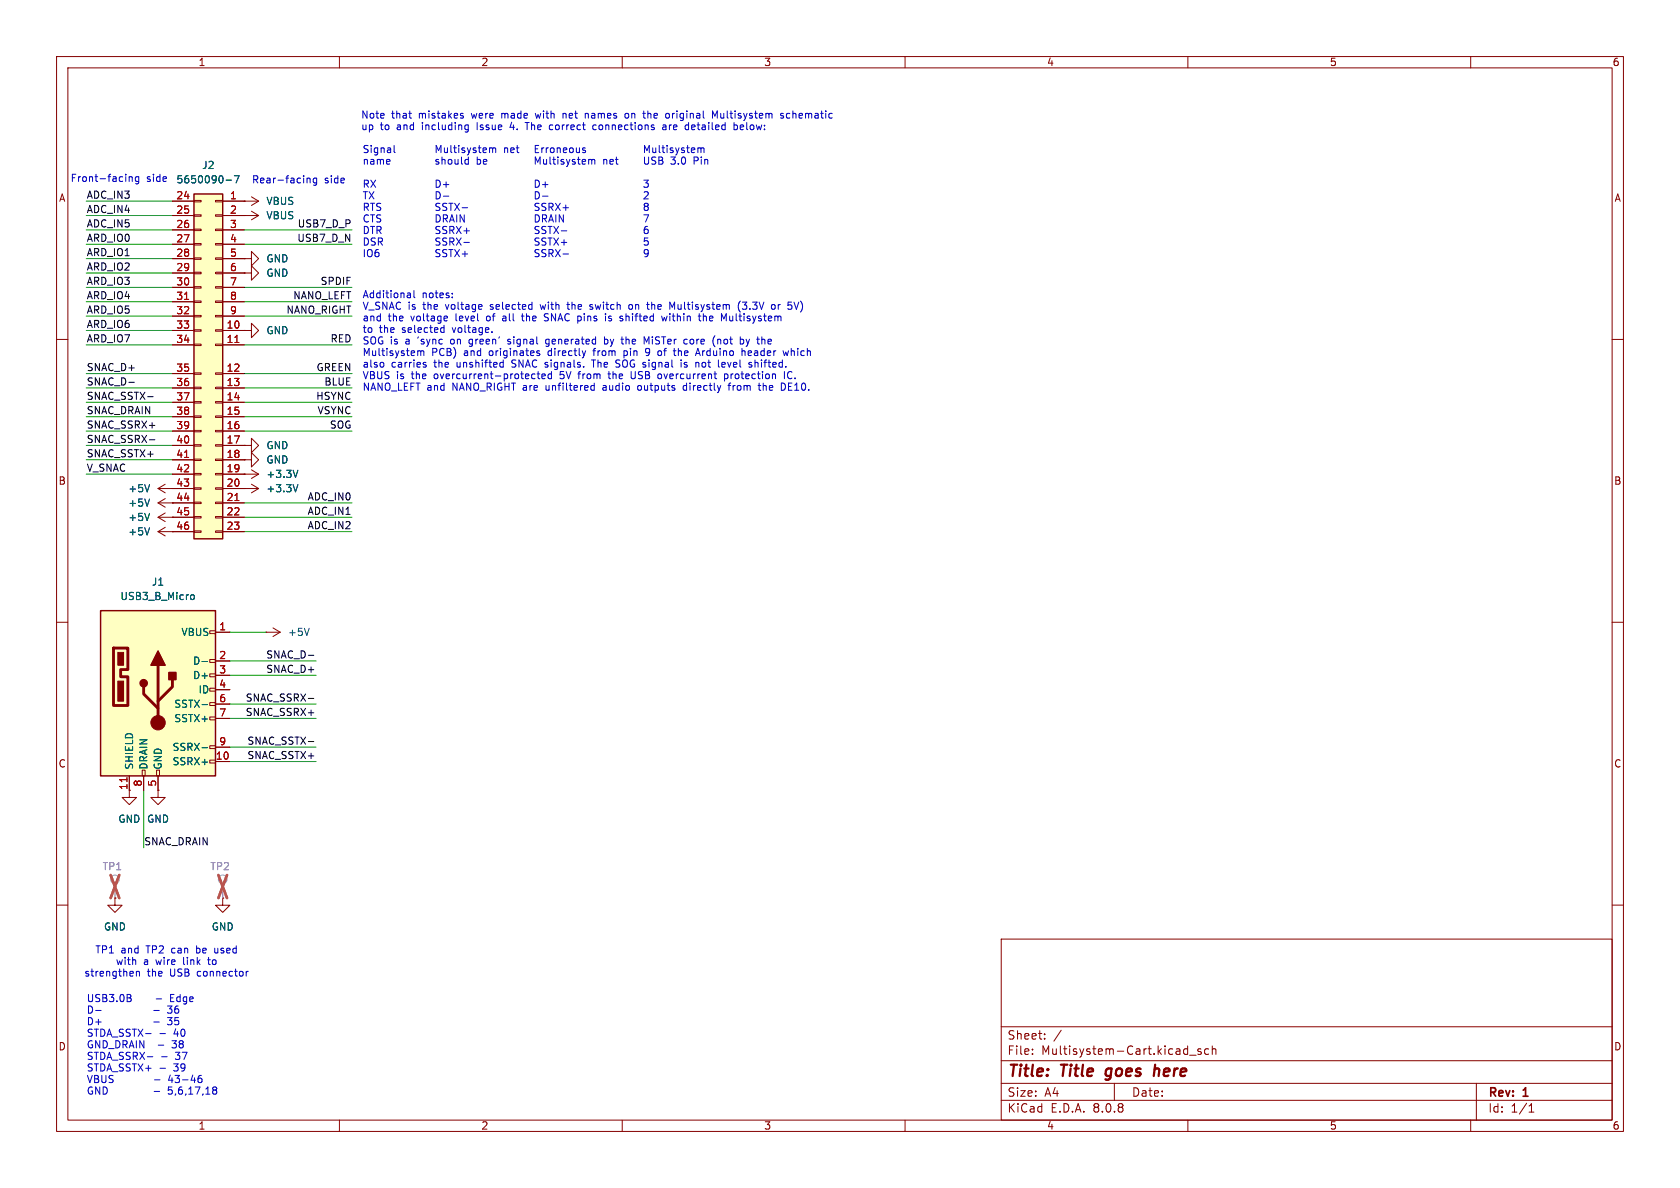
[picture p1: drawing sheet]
<svg xmlns="http://www.w3.org/2000/svg" width="297mm" height="210mm" viewBox="0 0 297 210" stroke-linecap="round" stroke-linejoin="round" font-family="sans-serif">
<g fill="none" stroke="#840000" stroke-width=".18">
<path d="M10 10h277v190h-277zM12 12h273v186h-273zM60 10v2M110 10v2M160 10v2M210 10v2M260 10v2M10 60h2M285 60h2M10 110h2M285 110h2M10 160h2"/>
<path d="M177 166h108v32h-108zM285 160h2M60 198v2M110 198v2M160 198v2M177 194.5h108M177 191.5h108M177 187.5h108M177 181.5h108M182.5 186.3v.1M182.5 185.5v.1M184.7 183.6v.1"/>
<path d="M184.7 182.8v.1M187.6 182.1l-1.3 2M197 191.5v3M210 198v2M210.3 186.5h1.2M212.3 185.5l-.3-.1-.3 .2 .1 .2 .5 .2v.3h-.6M213.7 185.5l-.5-.1-.2 .3v.4l.1 .2h.6M214.3 185.5l.2-.1 .4 .1 .1 .9M214.3 184.9v1.5M260 198v2M261 191.5v6.5M270.3 196.6h.9"/>
<path d="M270.3 195.5l.4-.4v1.5"/>
</g>
<path d="M195.4 190.8l.2 .1M195.5 189.3v.7M204.2 188.2l-.2 2M204.9 189a.57 .57 0 0 0-.8 .1M205 189.2l-.2 1" fill="none" stroke="#840000" stroke-width=".4"/>
<path d="M34.3 34.3h5.1v61h-5.1z" fill="#ffffc2"/>
<g fill="none" stroke="#840000" stroke-width=".18">
<path d="M30.5 35.6h3.8M30.5 38.1h3.8M34.3 38h1.3v.2h-1.3zM34.3 35.4h1.3v.3h-1.3zM38.1 38h1.3v.2h-1.3zM38.1 35.4h1.3v.3h-1.3zM39.4 35.6h3.8M39.4 38.1h3.8M30.5 58.4h3.8M30.5 40.6h3.8M30.5 43.2h3.8M30.5 45.7h3.8"/>
<path d="M30.5 48.3h3.8M30.5 50.8h3.8M30.5 53.3h3.8M30.5 55.9h3.8M34.3 58.3h1.3v.2h-1.3zM34.3 55.8h1.3v.2h-1.3zM34.3 53.2h1.3v.3h-1.3zM34.3 50.7h1.3v.2h-1.3zM34.3 48.1h1.3v.3h-1.3zM34.3 45.6h1.3v.2h-1.3zM34.3 43.1h1.3v.2h-1.3zM34.3 40.5h1.3v.3h-1.3z"/>
<path d="M38.1 58.3h1.3v.2h-1.3zM38.1 55.8h1.3v.2h-1.3zM38.1 53.2h1.3v.3h-1.3zM38.1 50.7h1.3v.2h-1.3zM38.1 48.1h1.3v.3h-1.3zM38.1 45.6h1.3v.2h-1.3zM38.1 43.1h1.3v.2h-1.3zM38.1 40.5h1.3v.3h-1.3zM39.4 58.4h3.8M39.4 40.6h3.8M39.4 43.2h3.8M39.4 45.7h3.8"/>
<path d="M39.4 48.3h3.8M39.4 50.8h3.8M39.4 53.3h3.8M39.4 55.9h3.8M43.2 45.7h1.2v1.3l1.3-1.3-1.3-1.2v1.2M43.2 45.7h.1M30.5 61h3.8M30.5 66h3.8M30.5 68.6h3.8M30.5 71.1h3.8M30.5 73.7h3.8M30.5 76.2h3.8"/>
<path d="M30.5 78.7h3.8M34.3 78.6h1.3v.3h-1.3zM34.3 76.1h1.3v.2h-1.3zM34.3 73.5h1.3v.3h-1.3zM34.3 71h1.3v.2h-1.3zM34.3 68.5h1.3v.2h-1.3zM34.3 65.9h1.3v.3h-1.3zM34.3 60.8h1.3v.3h-1.3zM38.1 78.6h1.3v.3h-1.3zM38.1 76.1h1.3v.2h-1.3zM38.1 73.5h1.3v.3h-1.3zM38.1 71h1.3v.2h-1.3z"/>
<path d="M38.1 68.5h1.3v.2h-1.3zM38.1 65.9h1.3v.3h-1.3zM38.1 60.8h1.3v.3h-1.3zM39.4 61h3.8M39.4 66h3.8M39.4 68.6h3.8M39.4 71.1h3.8M39.4 73.7h3.8M39.4 76.2h3.8M39.4 78.7h3.8M27.9 88.9h6.4M27.9 94h6.4"/>
<path d="M27.9 88.9l1.3 .8M27.9 94l1.3 .7M29.2 88.1l-1.3 .8M29.2 93.2l-1.3 .8M30.5 88.9h.1M30.5 94h.1M30.5 81.3h3.8M30.5 83.8h3.8M30.5 86.4h3.8M30.5 91.4h3.8M34.3 93.9h1.3v.2h-1.3zM34.3 91.3h1.3v.3h-1.3z"/>
<path d="M34.3 88.8h1.3v.2h-1.3zM34.3 86.2h1.3v.3h-1.3zM34.3 83.7h1.3v.2h-1.3zM34.3 81.2h1.3v.2h-1.3zM38.1 93.9h1.3v.2h-1.3zM38.1 91.3h1.3v.3h-1.3zM38.1 88.8h1.3v.2h-1.3zM38.1 86.2h1.3v.3h-1.3zM38.1 83.7h1.3v.2h-1.3zM38.1 81.2h1.3v.2h-1.3zM39.4 81.3h3.8M39.4 83.8h3.8"/>
<path d="M39.4 86.4h3.8M39.4 88.9h3.8M39.4 91.4h3.8M39.4 94h3.8M22.9 139.7v1.3h1.2l-1.2 1.2-1.3-1.2h1.3M27.9 139.7v1.3h1.3l-1.3 1.2-1.2-1.2h1.2M27.9 139.7h.1"/>
</g>
<path d="M34.3 34.3h5.1v61h-5.1z" fill="none" stroke="#840000" stroke-width=".25"/>
<path d="M32.6 52.9h.8M41.5 60.5h.7M32.6 80.9h.8M41.5 88.5h.7" fill="none" stroke="#a90000" stroke-width=".18"/>
<path d="M40 31.8h.9M41.4 31.1h.9l-.6 1.2M26.4 88.2l-.4 1.3M26.4 93.3l-.4 1.3" fill="none" stroke="#006464" stroke-width=".18"/>
<path d="M17.8 108h20.3v29.2h-20.3z" fill="#ffffc2"/>
<g fill="none" stroke="#840000" stroke-width=".18">
<path d="M30.5 38.1h3.8M30.5 35.6h3.8M39.4 38.1h6.3M39.4 35.6h6.3M43.2 38.1h.1M43.2 35.6h.1M44.4 37.3l1.3 .8M44.4 34.8l1.3 .8M45.7 38.1l-1.3 .8M45.7 35.6l-1.3 .7M30.5 58.4h3.8M30.5 40.6h3.8"/>
<path d="M30.5 43.2h3.8M30.5 45.7h3.8M30.5 48.3h3.8M30.5 50.8h3.8M30.5 53.3h3.8M30.5 55.9h3.8M39.4 58.4h3.8M39.4 40.6h3.8M39.4 43.2h3.8M39.4 45.7h3.8M39.4 48.3h3.8M39.4 50.8h3.8"/>
<path d="M39.4 53.3h3.8M39.4 55.9h3.8M43.2 58.4h1.2v1.3l1.3-1.3-1.3-1.2v1.2M43.2 58.4h.1M43.2 48.3h1.2v1.2l1.3-1.2-1.3-1.3v1.3M43.2 48.3h.1M43.2 45.7h.1M30.5 61h3.8M30.5 66h3.8M30.5 68.6h3.8M30.5 71.1h3.8M30.5 73.7h3.8"/>
<path d="M30.5 76.2h3.8M30.5 78.7h3.8M39.4 61h3.8M39.4 66h3.8M39.4 68.6h3.8M39.4 71.1h3.8M39.4 73.7h3.8M39.4 76.2h3.8M39.4 78.7h3.8M43.2 78.7h1.2v1.3l1.3-1.3-1.3-1.2v1.2M43.2 78.7h.1M27.9 86.4h6.4"/>
<path d="M27.9 86.4l1.3 .7M27.9 91.4h6.4M27.9 91.4l1.3 .8M29.2 85.6l-1.3 .8M29.2 90.7l-1.3 .7M30.5 86.4h.1M30.5 91.4h.1M30.5 94h.1M30.5 88.9h.1M30.5 83.8h3.8M30.5 81.3h3.8M30.5 88.9h3.8"/>
<path d="M30.5 94h3.8M39.4 86.4h6.3M39.4 91.4h3.8M39.4 83.8h6.3M39.4 81.3h3.8M39.4 88.9h3.8M39.4 94h3.8M43.2 83.8h.1M43.2 81.3h1.2v1.3l1.3-1.3-1.3-1.3v1.3M43.2 81.3h.1M43.2 86.4h.1M44.4 83.1l1.3 .7"/>
<path d="M44.4 85.6l1.3 .8M45.7 83.8l-1.3 .8M45.7 86.4l-1.3 .7M37.1 119.1h1v.5h-1zM37.1 116.6h1v.5h-1zM37.1 111.5h1v.5h-1zM38.1 111.8h2.5M38.1 116.8h2.5M38.1 119.4h2.5M47 111.8h.1M47 111.8h2.5M48.3 111l1.2 .8"/>
<path d="M49.5 111.8l-1.2 .7M22.9 137.2v2.5M25.1 136.1h.6v1.1h-.6zM25.4 137.2v2.5M27.7 136.1h.5v1.1h-.5zM27.9 139.7h.1M27.9 137.2v2.5M37.1 134.4h1v.5h-1zM37.1 131.8h1v.5h-1zM37.1 126.7h1v.6h-1zM37.1 124.2h1v.5h-1zM37.1 121.7h1v.5h-1z"/>
<path d="M38.1 134.6h2.5M38.1 121.9h2.5M38.1 124.5h2.5M38.1 127h2.5M38.1 132.1h2.5M20.3 158.8v1.2h1.3l-1.3 1.3-1.3-1.3h1.3M20.3 158.8h.1M39.4 158.8v1.2h1.2l-1.2 1.3-1.3-1.3h1.3M39.4 158.8h.1"/>
</g>
<path d="M17.8 108h20.3v29.2h-20.3z" fill="none" stroke="#840000" stroke-width=".25"/>
<g fill="#840000" stroke="#840000" stroke-width=".18">
<path d="M20.8 120.4h1v3.6h-1z"/>
<path d="M20.8 115.3h1v2.3h-1z"/>
<circle cx="27.9" cy="127.8" r="1.27"/>
</g>
<path d="M20.1 114.6h2.5v3.8h-1.3v1.2h1.3v5.1h-2.5zM27.9 117.6v10.2M25.4 121.4v1.3l2.5 2.5M30.5 120.1v1.3l-2.6 2.6" fill="none" stroke="#840000" stroke-width=".51"/>
<g fill="#840000" stroke="#840000" stroke-width=".25">
<path d="M27.9 115.1l1.3 2.5h-2.5z"/>
<path d="M29.8 118.9h1.3v1.2h-1.3z"/>
<circle cx="25.4" cy="120.8" r=".63"/>
</g>
<path d="M32.6 52.9h.8M41.5 60.5h.7M32.6 80.9h.8M41.5 88.5h.7M22.4 137.5v.7" fill="none" stroke="#a90000" stroke-width=".18"/>
<g fill="none" stroke="#006464" stroke-width=".18">
<path d="M40 31.8h.9M41.4 31.1h.9l-.6 1.2M26.4 85.7l-.4 1.2M26.4 90.7l-.4 1.3M26.4 93.3l-.4 1.3M26.4 88.2l-.4 1.3M52.7 83.1l-.5 1.3M52.7 85.7l-.5 1.2M33.8 105.2l.3-.1 .3 .3-.2 .5h-.4M35.7 116.9h1M54.7 111.1l-.5 1.2M35.7 124.6h1"/>
<path d="M35.7 132.2h1"/>
</g>
<g fill="none" stroke="#a1a1a1" stroke-width=".18">
<path d="M20.3 156.2v2.6M39.4 156.2v2.6"/>
<circle cx="20.3" cy="155.4" r=".76"/>
<circle cx="39.4" cy="155.4" r=".76"/>
</g>
<path d="M19.6 154.7l1.5 4.1M21.1 154.7l-1.5 4.1M38.6 154.7l1.5 4.1M40.1 154.7l-1.5 4.1" fill="none" stroke="#e65255" stroke-width=".46"/>
<path d="M22.8 67.6h.9M26.1 70.1h1M26.4 77.7h1M54.5 115.8h1M54.5 131.1h1M54.5 123.5h1" fill="none" stroke="#0f0f0f" stroke-width=".18"/>
<g fill="none" stroke="#0000c2" stroke-width=".18">
<path d="M113.8 19.6v1.1M114.5 19.6v1.3M22.8 31.2v.9M22.8 31.4l.2-.2 .3 .1 .1 .8M24.5 31.3l-.3-.1-.3 .3 .1 .5h.5M24.5 31.2v1.1l-.2 .2-.3-.1M54.3 31.5v.8M54.3 31.6l.2-.1h.3v.8M56 31.5h-.4l-.2 .2 .1 .6h.5M56 31.5v1l-.3 .3-.3-.1M69.7 25.7v1.1l.2 .2M78.4 34.7h.9"/>
<path d="M81.6 20.5h.3v.2l-.1 .2h-.3M81.6 20l.3 .1M81.7 36.7h1M82.3 22.9h.5M82.3 22.1h.5M82.8 22.1v1l-.1 .2-.3 .1M82.8 27.8v1.2M82.8 29h-.4M86.5 26.3l.4-.2 .2 .2M87.1 26.3l.2-.2 .3 .1v.8M87.1 26.3v.7M90.5 21.6l-.3 .9h.7"/>
<path d="M93.2 21.7v1.2M94.6 20l.3 .9M95.9 34.7h1M97.4 22.1h.3M97.7 22.9h-.3M99.5 20v.9M99.9 20l-.4 .2M103.5 20.2l.3-.2 .2 .2M103.5 20v.9M103.5 26.2l-.3-.1-.2 .2v.2l.5 .1v.3h-.5M104.1 28.3l.3-.1 .2 .2M104.6 28.4l.2-.2h.3l.1 .8"/>
<path d="M104.6 28.4v.6M105.4 22.1h-.4l-.2 .2 .1 .6h.5M110.5 20.2l.2-.2 .4 .2v.4l-.1 .2-.3 .1-.2-.1zM114.7 20l-.2 .2M117.2 22.1h.5v.8M117.7 22.4h-.4l-.2 .2 .2 .3h.4M118.2 20.1l.1 .2-.1 .5M121.7 21.7v1.2M121.7 22.9h-.1M123.4 26.3l.3-.2 .2 .2M123.9 26.3l.2-.2 .3 .1 .1 .8M123.9 26.3v.7"/>
<path d="M126 20.9v-1.3l.4 .9 .4-.9v1.3M129.8 21.7v1.2M130.3 22.2v.6l-.2 .1h-.3M130.9 22.3v.6h.4M131.5 22.4l-.6 .1M138.5 20.1l-.3-.1-.2 .2 .1 .2 .4 .1v.3h-.5M139.6 20.1l-.3-.1-.3 .3 .1 .5h.5M72.2 51.8h.3l.1 .8M72.6 52.6h-.4M72.6 52.1l-.4 .1M73.2 51.4v1.1l.2 .1M78.5 57.5v1.3"/>
<path d="M78.5 58.7l-.4 .1M79 56.7h-.1M79.1 56.1v.1l-.6 .1M80 52.5v.1M80 51.8v.2M82 42.9h1M87 58.6v.2M89 55.9h-.1M89 56.2l-.2 .2 .2 .3M90.1 60l-.4 .1 .1 .2 .3 .1M92.2 55.9h.5M92.3 55.5v1l.4 .2"/>
<path d="M95.5 53.8l.2 .9M96.2 56.7h.6M96.2 55.7l.1 .3 .5 .2M99.2 40.8h1M99.5 44.9h1M100.2 53.8h.5M100.4 53.4v1.1l.3 .2M104.7 53.9l-.3-.1-.1 .3 .5 .3M104.8 54.5l-.2 .2-.3-.1M106.9 59.5v1.3M107.6 56.7h.5M108.1 55.9h-.3l-.2 .2 .1 .1 .4 .2"/>
<path d="M110.7 55.5v1.2M110.7 59.5v1.3M110.7 55.9v.1M110.9 60l-.2 .1M111.3 53.9l.3-.1 .2 .3v.3l-.2 .3-.3-.1-.1-.2zM114.5 53.4v1.1M115.2 53.4v1.3M115.4 53.8l-.2 .2M117 55.9l.2 .8 .2-.6 .3 .6 .2-.8M118.8 54.3l.5-.9v1.3M122.4 60h-.3l-.1 .2v.5l.4 .1M124.3 55.5v1.2"/>
<path d="M124.9 56.1v.6M126.4 59.4l-.2 .3M126.9 60v.8M129 55.9v.6l.4 .2M130.9 53.2a1.46 1.46 0 0 0 0 2M131.2 54.6l.2 .1 .5-.1M131.2 53.4h.8l-.4 .5 .3 .1M131.9 60l.3 .8M132.5 60l-.3 .8M137.6 53.8v.9M137.9 53.8l-.3 .3M139.9 53.4h-.6v.6"/>
<path d="M140.4 53.4l.4 1.3 .4-1.3M67.8 64.2v.6M74.4 62.2v.7M74.9 62.2v.7M75 64.5h.3l.1 .2-.2 .2h-.3M75 64.1h.3M83 61.2h.1M83 60.1l-.1 .5 .3 .2M89 64.8l-.4 .1M89 63.6v1.3M89.7 60.8h.4M94.6 66.9h-.4"/>
<path d="M95 62.4l.4 .1v.2l-.1 .2-.4-.1M95.1 65.7v1.1l.3 .1M95.8 66.3l.1 .6h.4M96.4 66.3v.1l-.6 .1M96.9 66.2v.6l.2 .1h.4M97 61.1l-.2 .1h-.3M97.1 60h-.4l-.2 .2 .1 .6h.5M97.5 65.7v1.2M102.3 65.9v1M104.6 63.6h.7M104.7 68.1l.4 .1M104.9 63.6v1.3"/>
<path d="M105 61.8v1.1M105.1 67.7v1.3M105.1 68.9l-.4 .1M106.7 68.5l-.1 .2 .1 .3M106.7 68.1l-.1 .1M106.9 60h.3l.3 .2-.2 .6h-.4M107.5 66.1h.5M107.7 65.7v1.1l.3 .1M109.1 64.2l.4 .2M109.5 64.8l-.5 .1M110.3 62.8l.4 .1M110.3 62v1.3"/>
<path d="M110.4 62h.3M111.6 65.7v1.1l.2 .1h.4M113.2 68.1l-.3 .1-.2 .2 .1 .5 .4 .1M114.1 61.8l.1 .5h.5M114.3 60.5l.4-1v1.3M114.4 61.6h.3M114.7 62.7l-.5 .2M116.7 62l.3 .3v.3l-.3 .3M116.9 66.2l.1 .5-.3 .2M119.9 61.6v1.3M120.1 62l-.2 .1M120.4 64.1v.8"/>
<path d="M121 64.8h.4M121.4 68.2l-.4-.1-.2 .3 .1 .5h.5M121.4 64.1h-.3l-.1 .1v.2l.4 .1M123.1 62.5h.6M123.4 61.6l.4 1.3M124.2 64.2v.6M126.9 60.1l.2-.1h.3v.8M127.7 64.8h.5M127.7 64.1h.3l.2 .3-.6 .1M128.1 66.2l.4-.1 .2 .2-.1 .6h-.5M128.1 66.1v1.3M128.7 68.1h.5"/>
<path d="M129.1 67.7l-.2 .2v1.1M131.7 62.1v.8M132.2 60.8l-.3 .4M132.7 62h-.3l-.1 .2v.6l.4 .1M132.9 62.3l-.6 .1M133.5 63.6v1.3M134 64.1h-.3l-.2 .1M134.2 67.7v1.1l.3 .2M134.9 67.7v1.3M135.8 60v.8M136.4 60.3l-.6 .1M138.6 67.8l.3 .5-.3 .6"/>
<path d="M138.7 65.7v1.2M139.3 65.9a.62 .62 0 0 0 0 .7 .62 .62 0 0 0 .6 .3M139.4 62l-.2 .9-.3-.6M139.9 61.6v1.3M140.1 62l-.2 .1M16.9 178.6h1M22.9 176.4l.3 .2-.1 .3-.1 .2M23 175.9l.1 .1-.1 .3M24.1 171.7v.9M24.1 171.8l.2-.1 .3 .1 .1 .8M27.2 178.6h1M29.6 177.8h.8l-.4 .5 .3 .1v.6l-.1 .1-.6-.1"/>
<path d="M29.6 179.9h.8l-.4 .5 .3 .1v.5l-.1 .2-.6-.2M30.2 176.4h.4M30.8 175.8h-.6v1.3h.6M38 167.6v.7l.1 .2M43.9 171.7l-.4 .2M25.7 182.7h1M26 186.8h1M27.2 180.7h1M27.3 192.9h.9M27.3 190.9h1M28.3 182.7h.9M28.3 188.8h.9"/>
<path d="M28.6 186.8h1M30.1 190l-.3 1h.8M30.4 190.5v.9M30.4 192.1h-.6l-.1 .7 .2-.2 .4 .1 .2 .2-.1 .4-.2 .1-.5-.1"/>
</g>
<g fill="none" stroke="#009600" stroke-width=".18">
<path d="M15.2 35.6h15.3M15.2 38.1h15.3M15.2 50.8h15.3M15.2 53.3h15.3M15.2 58.4h15.3M15.2 55.9h15.3M15.2 48.3h15.3M15.2 45.7h15.3M15.2 40.6h15.3M15.2 43.2h15.3M43.2 50.8h19M43.2 53.3h19"/>
<path d="M43.2 55.9h19M43.2 40.6h19M43.2 43.2h19M15.2 71.1h15.3M15.2 61h15.3M15.2 68.6h15.3M15.2 66h15.3M15.2 78.7h15.3M15.2 73.7h15.3M15.2 76.2h15.3M43.2 71.1h19M43.2 61h19"/>
<path d="M43.2 68.6h19M43.2 66h19M43.2 73.7h19M43.2 76.2h19M15.2 83.8h15.3M15.2 81.3h15.3M43.2 91.4h19M43.2 94h19M43.2 88.9h19M40.6 111.8h6.4M40.6 116.8h15.3M40.6 119.4h15.3"/>
<path d="M25.4 139.7v10.2M40.6 127h15.3M40.6 124.5h15.3M40.6 134.6h15.3M40.6 132.1h15.3"/>
</g>
<g font-size="2.8" fill="#840000">
<text x="178" y="190.9">Title:</text>
<text x="187.7" y="190.9">Title</text>
<text x="196.4" y="190.9">goes</text>
<text x="205.6" y="190.9">here</text>
</g>
<g font-size="2.1" fill="#840000">
<text x="178" y="184">Sheet:</text>
<text x="178" y="186.7">File:</text>
<text x="184.1" y="186.7">Multisystem-Cart.kicad_sch</text>
<text x="178" y="196.9">KiCad</text>
<text x="178" y="194.1">Size:</text>
<text x="184.7" y="194.1">A4</text>
<text x="185.7" y="196.9">E.D.A.</text>
<text x="193.3" y="196.9">8.0.8</text>
<text x="200" y="194.1">Date:</text>
<text x="263" y="194.3">Rev:</text>
<text x="263" y="196.9">Id:</text>
<text x="267.1" y="196.9">1/1</text>
<text x="269.4" y="194.3">1</text>
</g>
<g font-size="1.8" fill="#840000">
<text x="35" y="11.9">1</text>
<text x="85" y="11.9">2</text>
<text x="135" y="11.9">3</text>
<text x="185" y="11.9">4</text>
<text x="235" y="11.9">5</text>
<text x="285" y="11.9">6</text>
<text x="10.3" y="35.9">A</text>
<text x="285.3" y="35.9">A</text>
<text x="10.3" y="85.9">B</text>
<text x="285.3" y="85.9">B</text>
<text x="10.3" y="135.9">C</text>
<text x="285.3" y="135.9">C</text>
<text x="10.3" y="185.9">D</text>
<text x="285.3" y="185.9">D</text>
<text x="35" y="199.9">1</text>
<text x="85" y="199.9">2</text>
<text x="135" y="199.9">3</text>
<text x="185" y="199.9">4</text>
<text x="235" y="199.9">5</text>
<text x="285" y="199.9">6</text>
</g>
<g font-size="1.8" fill="#0000c2">
<text x="63.8" y="21.3">Note</text>
<text x="63.8" y="23.3">up</text>
<text x="67.2" y="23.3">to</text>
<text x="69.2" y="21.3">that</text>
<text x="70.3" y="23.3">and</text>
<text x="74.1" y="21.3">mistakes</text>
<text x="74.9" y="23.3">including</text>
<text x="83.7" y="21.3">were</text>
<text x="84.8" y="23.3">Issue</text>
<text x="89.1" y="21.3">made</text>
<text x="90.8" y="23.3">4.</text>
<text x="93.8" y="23.3">The</text>
<text x="95.4" y="21.3">with</text>
<text x="98.2" y="23.3">correct</text>
<text x="100.4" y="21.3">net</text>
<text x="104.5" y="21.3">names</text>
<text x="106.1" y="23.3">connections</text>
<text x="111.8" y="21.3">on</text>
<text x="115.2" y="21.3">the</text>
<text x="118.6" y="23.3">are</text>
<text x="119.4" y="21.3">original</text>
<text x="122.8" y="23.3">detailed</text>
<text x="127.8" y="21.3">Multisystem</text>
<text x="131.6" y="23.3">below:</text>
<text x="140.1" y="21.3">schematic</text>
<text x="64" y="27.4">Signal</text>
<text x="64" y="29.4">name</text>
<text x="76.7" y="27.4">Multisystem</text>
<text x="76.7" y="29.4">should</text>
<text x="84.2" y="29.4">be</text>
<text x="89" y="27.4">net</text>
<text x="94.2" y="27.4">Erroneous</text>
<text x="94.2" y="29.4">Multisystem</text>
<text x="106.5" y="29.4">net</text>
<text x="113.5" y="27.4">Multisystem</text>
<text x="113.5" y="29.4">USB</text>
<text x="118.5" y="29.4">3.0</text>
<text x="122.7" y="29.4">Pin</text>
<text x="12.4" y="32.4">Front-facing</text>
<text x="25.9" y="32.4">side</text>
<text x="44.4" y="32.6">Rear-facing</text>
<text x="57.3" y="32.6">side</text>
<text x="64" y="33.5">RX</text>
<text x="64" y="35.6">TX</text>
<text x="76.7" y="33.5">D+</text>
<text x="76.7" y="35.6">D-</text>
<text x="94.2" y="33.5">D+</text>
<text x="94.2" y="35.6">D-</text>
<text x="113.5" y="33.5">3</text>
<text x="113.5" y="35.6">2</text>
<text x="64" y="37.6">RTS</text>
<text x="64" y="39.7">CTS</text>
<text x="64" y="41.7">DTR</text>
<text x="76.7" y="37.6">SSTX-</text>
<text x="76.7" y="39.7">DRAIN</text>
<text x="76.7" y="41.7">SSRX+</text>
<text x="94.2" y="37.6">SSRX+</text>
<text x="94.2" y="39.7">DRAIN</text>
<text x="94.2" y="41.7">SSTX-</text>
<text x="113.5" y="37.6">8</text>
<text x="113.5" y="39.7">7</text>
<text x="113.5" y="41.7">6</text>
<text x="64" y="43.7">DSR</text>
<text x="64" y="45.8">IO6</text>
<text x="76.7" y="43.7">SSRX-</text>
<text x="76.7" y="45.8">SSTX+</text>
<text x="94.2" y="43.7">SSTX+</text>
<text x="94.2" y="45.8">SSRX-</text>
<text x="113.5" y="43.7">5</text>
<text x="113.5" y="45.8">9</text>
<text x="64" y="53">Additional</text>
<text x="74.6" y="53">notes:</text>
<text x="64" y="55.1">V_SNAC is</text>
<text x="64" y="57.1">and</text>
<text x="64" y="59.2">to</text>
<text x="67.1" y="59.2">the</text>
<text x="68.6" y="57.1">the</text>
<text x="71.2" y="59.2">selected</text>
<text x="72.8" y="57.1">voltage</text>
<text x="74.9" y="55.1">the</text>
<text x="79.1" y="55.1">voltage</text>
<text x="80.3" y="59.2">voltage.</text>
<text x="80.8" y="57.1">level</text>
<text x="86.5" y="57.1">of</text>
<text x="87.1" y="55.1">selected</text>
<text x="89.5" y="57.1">all</text>
<text x="93.2" y="57.1">the</text>
<text x="96.2" y="55.1">with</text>
<text x="97.3" y="57.1">SNAC pins</text>
<text x="101.2" y="55.1">the</text>
<text x="105.3" y="55.1">switch</text>
<text x="108.5" y="57.1">is</text>
<text x="111.3" y="57.1">shifted</text>
<text x="112.4" y="55.1">on</text>
<text x="115.9" y="55.1">the</text>
<text x="118.9" y="57.1">within</text>
<text x="120" y="55.1">Multisystem</text>
<text x="125.7" y="57.1">the</text>
<text x="129.8" y="57.1">Multisystem</text>
<text x="132.3" y="55.1">(3.3V</text>
<text x="138.5" y="55.1">or</text>
<text x="141.6" y="55.1">5V)</text>
<text x="64" y="61.2">SOG is</text>
<text x="64" y="63.3">Multisystem</text>
<text x="64" y="65.3">also</text>
<text x="69.2" y="65.3">carries</text>
<text x="71.8" y="61.2">a</text>
<text x="74.1" y="61.2">'sync</text>
<text x="76.3" y="63.3">PCB)</text>
<text x="76.9" y="65.3">the</text>
<text x="80.1" y="61.2">on</text>
<text x="81" y="65.3">unshifted</text>
<text x="82.1" y="63.3">and</text>
<text x="83.6" y="61.2">green'</text>
<text x="86.8" y="63.3">originates</text>
<text x="90.6" y="61.2">signal</text>
<text x="90.9" y="65.3">SNAC signals.</text>
<text x="97.4" y="63.3">directly</text>
<text x="97.5" y="61.2">generated</text>
<text x="105.6" y="65.3">The</text>
<text x="105.6" y="63.3">from</text>
<text x="108.1" y="61.2">by</text>
<text x="109.9" y="65.3">SOG signal</text>
<text x="111.1" y="63.3">pin</text>
<text x="111.4" y="61.2">the</text>
<text x="115.2" y="63.3">9</text>
<text x="115.5" y="61.2">MiSTer</text>
<text x="117.6" y="63.3">of</text>
<text x="120.6" y="63.3">the</text>
<text x="121.8" y="65.3">is</text>
<text x="122.8" y="61.2">core</text>
<text x="124.6" y="65.3">not</text>
<text x="124.8" y="63.3">Arduino</text>
<text x="128.1" y="61.2">(not</text>
<text x="128.8" y="65.3">level</text>
<text x="133" y="63.3">header</text>
<text x="133.1" y="61.2">by</text>
<text x="134.5" y="65.3">shifted.</text>
<text x="136.4" y="61.2">the</text>
<text x="140.6" y="63.3">which</text>
<text x="64" y="67.4">VBUS</text>
<text x="64" y="69.4">NANO_LEFT and</text>
<text x="70.1" y="67.4">is</text>
<text x="72.9" y="67.4">the</text>
<text x="77" y="67.4">overcurrent-protected</text>
<text x="80.1" y="69.4">NANO_RIGHT are</text>
<text x="96.9" y="69.4">unfiltered</text>
<text x="99.5" y="67.4">5V</text>
<text x="102.9" y="67.4">from</text>
<text x="107.2" y="69.4">audio</text>
<text x="108.5" y="67.4">the</text>
<text x="112.6" y="67.4">USB</text>
<text x="113.6" y="69.4">outputs</text>
<text x="117.6" y="67.4">overcurrent</text>
<text x="121.9" y="69.4">directly</text>
<text x="129.5" y="67.4">protection</text>
<text x="130.1" y="69.4">from</text>
<text x="135.6" y="69.4">the</text>
<text x="139.8" y="69.4">DE10.</text>
<text x="140.3" y="67.4">IC.</text>
<text x="14.8" y="172.8">strengthen</text>
<text x="16.8" y="168.7">TP1</text>
<text x="20.4" y="170.8">with</text>
<text x="21.4" y="168.7">and</text>
<text x="25.4" y="170.8">a</text>
<text x="26" y="168.7">TP2</text>
<text x="26" y="172.8">the</text>
<text x="27.7" y="170.8">wire</text>
<text x="30.2" y="172.8">USB</text>
<text x="30.6" y="168.7">can</text>
<text x="32.7" y="170.8">link</text>
<text x="35.1" y="172.8">connector</text>
<text x="35.2" y="168.7">be</text>
<text x="37.3" y="170.8">to</text>
<text x="38.6" y="168.7">used</text>
<text x="15.2" y="177.3">USB3.0B</text>
<text x="15.2" y="179.4">D-</text>
<text x="28" y="177.3">-</text>
<text x="30.8" y="177.3">Edge</text>
<text x="31.4" y="179.4">36</text>
<text x="15.2" y="181.4">D+</text>
<text x="15.2" y="183.5">STDA_SSTX-</text>
<text x="15.2" y="185.5">GND_DRAIN</text>
<text x="28" y="185.5">-</text>
<text x="30.7" y="185.5">38</text>
<text x="30.8" y="183.5">40</text>
<text x="31.4" y="181.4">35</text>
<text x="15.2" y="187.6">STDA_SSRX-</text>
<text x="15.2" y="189.6">STDA_SSTX+</text>
<text x="15.2" y="191.7">VBUS</text>
<text x="30.8" y="189.6">39</text>
<text x="31.1" y="191.7">43-46</text>
<text x="31.1" y="187.6">37</text>
<text x="15.2" y="193.7">GND</text>
<text x="31.2" y="193.7">5,6,17,18</text>
</g>
<g font-size="1.8" fill="#0f0f0f">
<text x="15.2" y="35.2">ADC_IN3</text>
<text x="15.2" y="37.8">ADC_IN4</text>
<text x="15.2" y="40.3">ADC_IN5</text>
<text x="52.5" y="40.3">USB7_D_P</text>
<text x="15.2" y="45.4">ARD_IO1</text>
<text x="15.2" y="42.8">ARD_IO0</text>
<text x="15.2" y="47.9">ARD_IO2</text>
<text x="52.5" y="42.8">USB7_D_N</text>
<text x="15.2" y="50.5">ARD_IO3</text>
<text x="15.2" y="53">ARD_IO4</text>
<text x="51.7" y="53">NANO_LEFT</text>
<text x="56.6" y="50.5">SPDIF</text>
<text x="15.2" y="58.1">ARD_IO6</text>
<text x="15.2" y="55.5">ARD_IO5</text>
<text x="50.5" y="55.5">NANO_RIGHT</text>
<text x="15.2" y="65.7">SNAC_D+</text>
<text x="15.2" y="60.6">ARD_IO7</text>
<text x="55.9" y="65.7">GREEN</text>
<text x="58.3" y="60.6">RED</text>
<text x="15.2" y="70.8">SNAC_SSTX-</text>
<text x="15.2" y="68.2">SNAC_D-</text>
<text x="55.8" y="70.8">HSYNC</text>
<text x="57.2" y="68.2">BLUE</text>
<text x="15.2" y="73.3">SNAC_DRAIN</text>
<text x="15.2" y="75.9">SNAC_SSRX+</text>
<text x="56" y="73.3">VSYNC</text>
<text x="58.2" y="75.9">SOG</text>
<text x="15.2" y="80.9">SNAC_SSTX+</text>
<text x="15.2" y="83.5">V_SNAC</text>
<text x="15.2" y="78.4">SNAC_SSRX-</text>
<text x="54.3" y="88.6">ADC_IN0</text>
<text x="54.3" y="93.6">ADC_IN2</text>
<text x="54.3" y="91.1">ADC_IN1</text>
<text x="47" y="116.5">SNAC_D-</text>
<text x="47" y="119">SNAC_D+</text>
<text x="43.3" y="124.1">SNAC_SSRX-</text>
<text x="43.3" y="126.7">SNAC_SSRX+</text>
<text x="43.6" y="131.7">SNAC_SSTX-</text>
<text x="43.6" y="134.3">SNAC_SSTX+</text>
<text x="25.4" y="149.5">SNAC_DRAIN</text>
</g>
<g font-size="1.8" fill="#a90000">
<text x="31.1" y="35.3">24</text>
<text x="40.6" y="35.3">1</text>
<text x="31.1" y="37.8">25</text>
<text x="31.1" y="40.4">26</text>
<text x="40.6" y="37.8">2</text>
<text x="40.6" y="40.4">3</text>
<text x="31.1" y="42.9">27</text>
<text x="31.1" y="45.5">28</text>
<text x="40.6" y="42.9">4</text>
<text x="40.6" y="45.5">5</text>
<text x="31.1" y="48">29</text>
<text x="31.1" y="50.5">30</text>
<text x="31.1" y="53.1">31</text>
<text x="40.6" y="48">6</text>
<text x="40.6" y="50.5">7</text>
<text x="40.6" y="53.1">8</text>
<text x="31.1" y="55.6">32</text>
<text x="31.1" y="58.2">33</text>
<text x="40" y="58.2">10</text>
<text x="40.6" y="55.6">9</text>
<text x="31.1" y="60.7">34</text>
<text x="31.1" y="65.8">35</text>
<text x="40" y="60.7">11</text>
<text x="40" y="65.8">12</text>
<text x="31.1" y="68.3">36</text>
<text x="31.1" y="70.9">37</text>
<text x="40" y="68.3">13</text>
<text x="40" y="70.9">14</text>
<text x="31.1" y="73.4">38</text>
<text x="31.1" y="75.9">39</text>
<text x="40" y="73.4">15</text>
<text x="40" y="75.9">16</text>
<text x="31.1" y="78.5">40</text>
<text x="31.1" y="81">41</text>
<text x="31.1" y="83.6">42</text>
<text x="40" y="78.5">17</text>
<text x="40" y="81">18</text>
<text x="40" y="83.6">19</text>
<text x="31.1" y="86.1">43</text>
<text x="31.1" y="88.6">44</text>
<text x="40" y="86.1">20</text>
<text x="40" y="88.6">21</text>
<text x="31.1" y="91.2">45</text>
<text x="31.1" y="93.7">46</text>
<text x="40" y="91.2">22</text>
<text x="40" y="93.7">23</text>
<text x="38.7" y="111.5">1</text>
<text x="38.7" y="116.6">2</text>
<text x="38.7" y="119.1">3</text>
<text x="38.7" y="121.7">4</text>
<text x="38.7" y="124.2">6</text>
<text x="38.7" y="126.7">7</text>
<text x="38.7" y="131.8">9</text>
<text x="38.1" y="134.4">10</text>
<text x="22.6" y="139.7" transform="rotate(-90 22.6 139.7)">11</text>
<text x="25.1" y="139.1" transform="rotate(-90 25.1 139.1)">8</text>
<text x="27.7" y="139.1" transform="rotate(-90 27.7 139.1)">5</text>
</g>
<g font-size="1.8" fill="#006464">
<text x="31.1" y="32.6">5650090-7</text>
<text x="35.6" y="30.1">J2</text>
<text x="47" y="39">VBUS</text>
<text x="47" y="36.4">VBUS</text>
<text x="47" y="46.6">GND</text>
<text x="47" y="49.1">GND</text>
<text x="47" y="59.3">GND</text>
<text x="47" y="82.1">GND</text>
<text x="47" y="79.6">GND</text>
<text x="22.6" y="89.8">+5V</text>
<text x="22.6" y="87.2">+5V</text>
<text x="47" y="84.7">+3.3V</text>
<text x="47" y="87.2">+3.3V</text>
<text x="22.6" y="94.8">+5V</text>
<text x="22.6" y="92.3">+5V</text>
<text x="21.2" y="106.3">USB3_B_Micro</text>
<text x="26.7" y="103.7">J1</text>
<text x="32" y="112.6">VBUS</text>
<text x="50.8" y="112.6">+5V</text>
<text x="34" y="117.7">D-</text>
<text x="30.7" y="125.3">SSTX-</text>
<text x="34" y="120.2">D+</text>
<text x="35" y="122.8">ID</text>
<text x="30.7" y="127.9">SSTX+</text>
<text x="23.7" y="136.1" transform="rotate(-90 23.7 136.1)">SHIELD</text>
<text x="26.3" y="136.1" transform="rotate(-90 26.3 136.1)">DRAIN</text>
<text x="28.8" y="136.1" transform="rotate(-90 28.8 136.1)">GND</text>
<text x="30.4" y="135.5">SSRX+</text>
<text x="30.4" y="132.9">SSRX-</text>
<text x="20.8" y="145.6">GND</text>
<text x="25.9" y="145.6">GND</text>
<text x="18.3" y="164.7">GND</text>
<text x="37.3" y="164.7">GND</text>
</g>
<g font-size="1.8" fill="#989898">
<text x="18" y="154">TP1</text>
<text x="37.1" y="154">TP2</text>
</g>
</svg>
